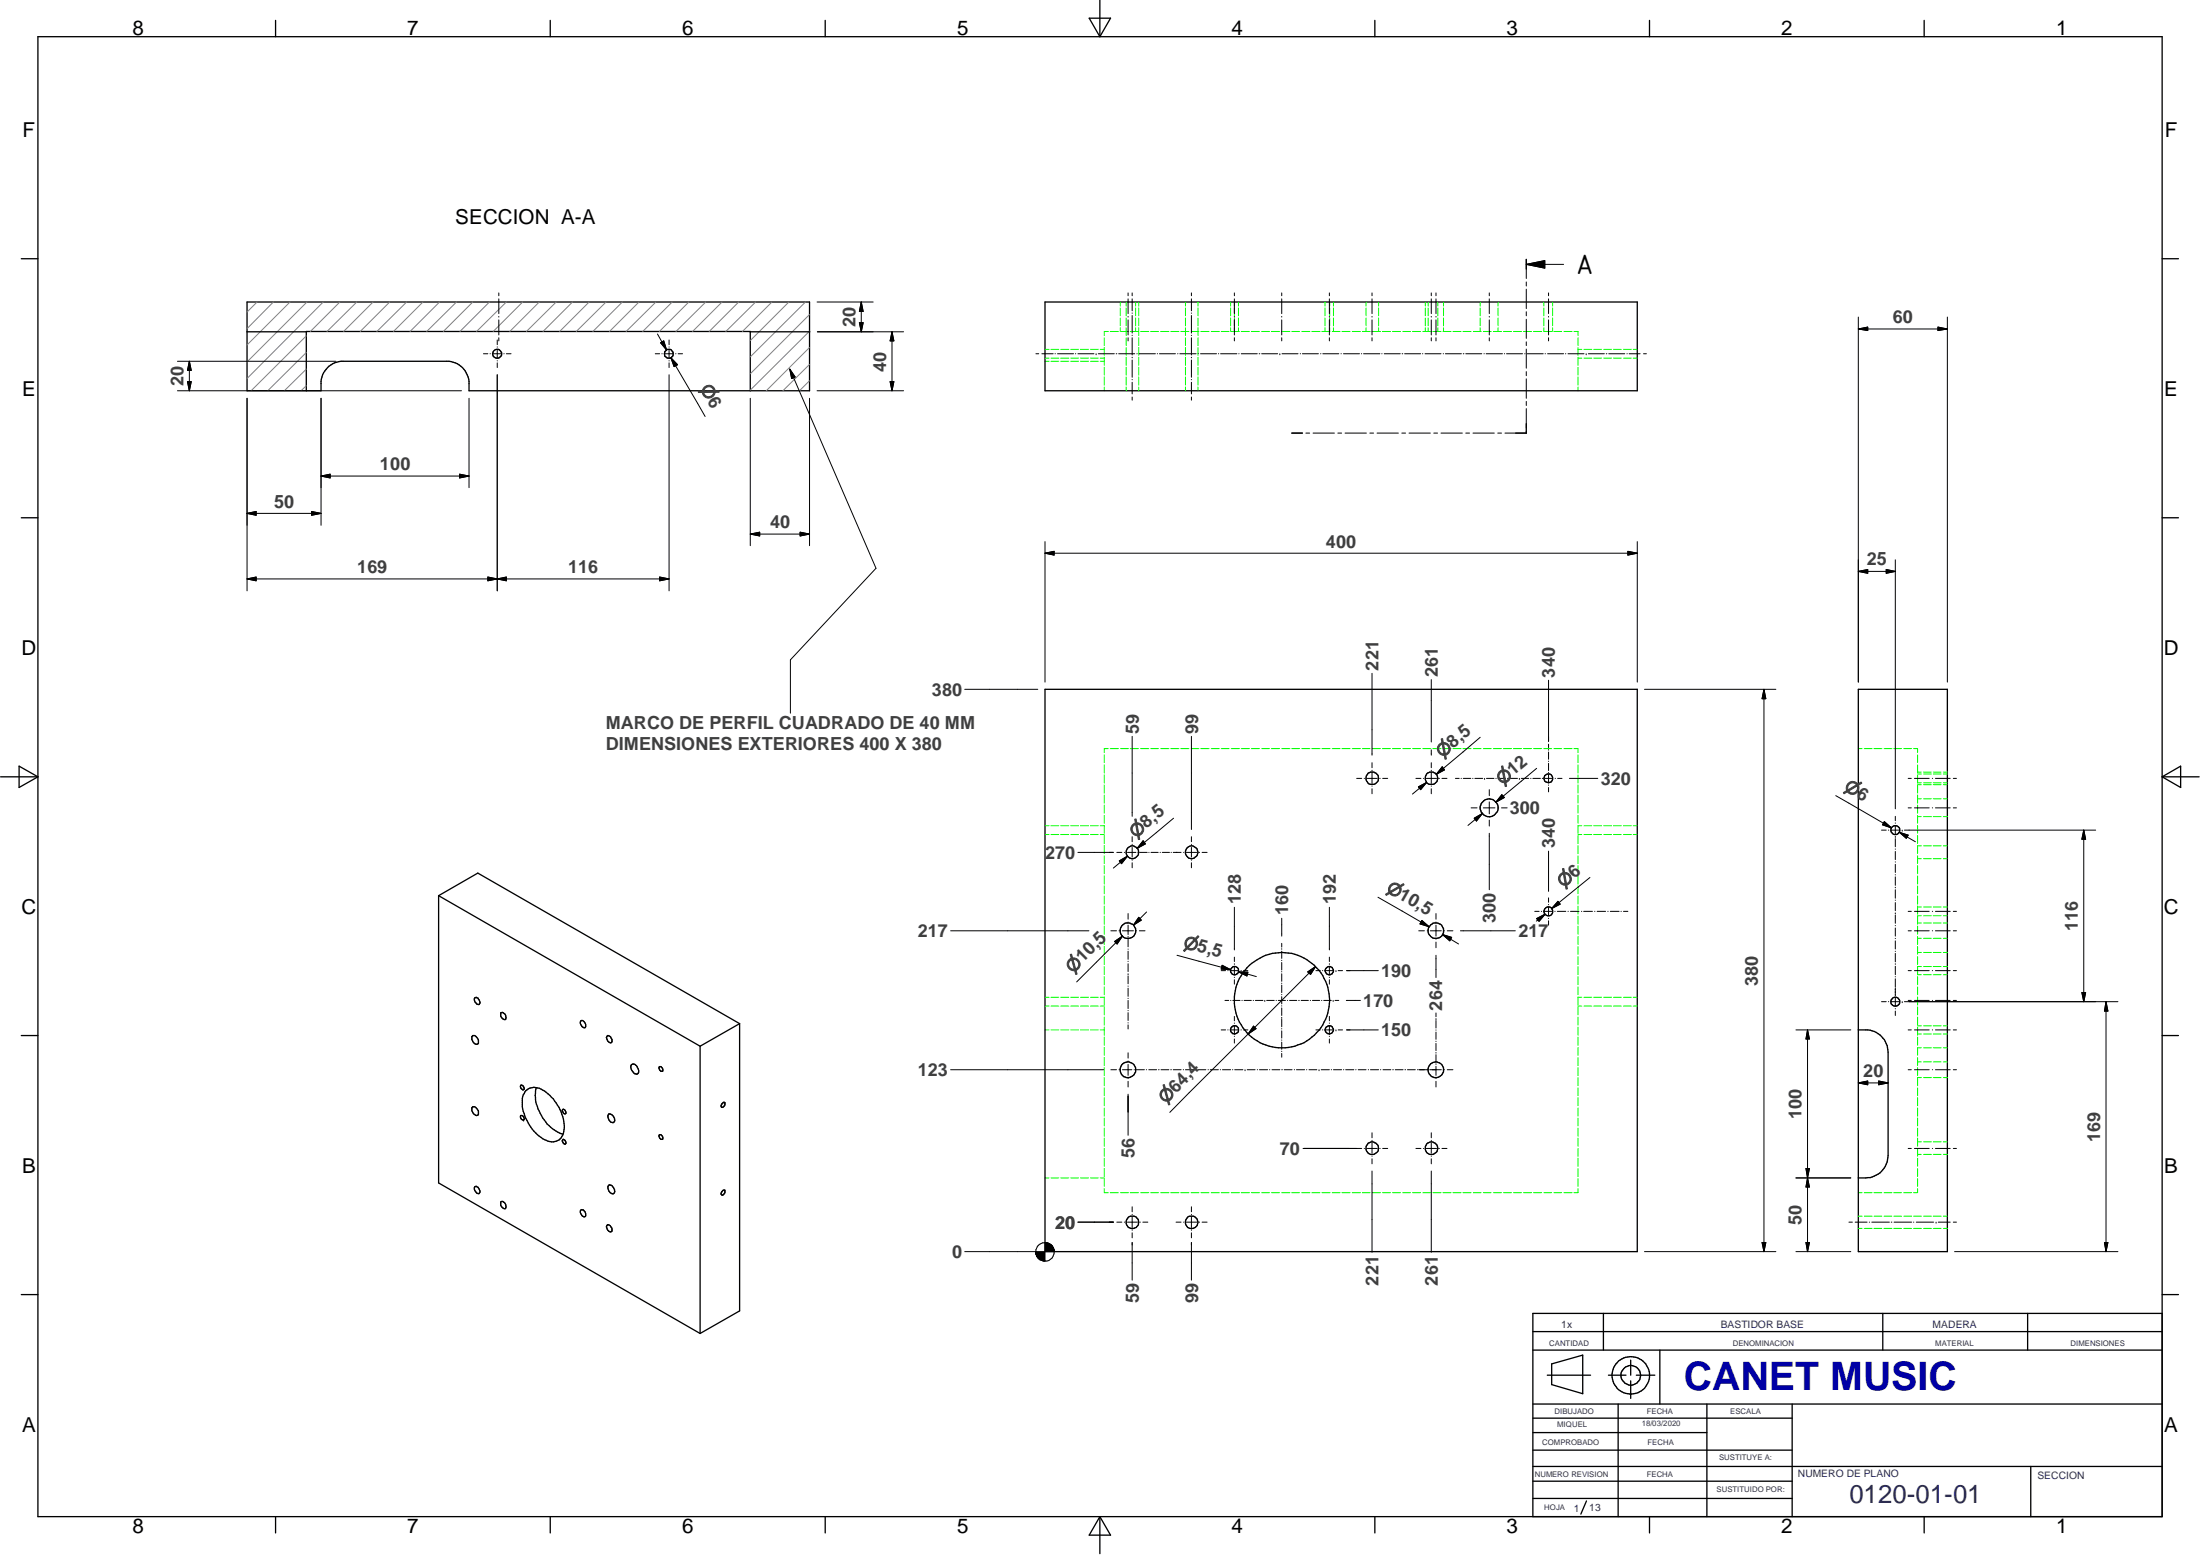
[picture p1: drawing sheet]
<svg xmlns="http://www.w3.org/2000/svg" width="297mm" height="210mm" viewBox="0 0 297 210" stroke-linecap="round" stroke-linejoin="round" font-family="sans-serif">
<g fill="none" stroke="#000" stroke-width=".18">
<path d="M5.1 5h286.8v199.7h-286.8zM37.2 2.8v2.2M74.3 2.8v2.2M111.4 2.8v2.2M147.1 2.5h2.8l-1.4 2.5zM148.5 0v5M185.6 2.8v2.2M222.7 2.8v2.2M259.8 2.8v2.2M2.9 34.9h2.2M206.1 35v1.3M291.9 34.9h2.2"/>
<path d="M33.3 44.8h8.1M33.4 40.8h75.9v11.9h-46a3.7 3.7 0 0 0-.5-2.6 2.91 2.91 0 0 0-2.2-1.3h-14.5a3 3 0 0 0-2.8 2.7v1.2h-9.9zM41.4 52.7v-8h59.9v8M101.3 44.8h8M141.1 40.8h80v11.9h-80zM174.4 58.5h1.4M206.1 57.2v1.3h-1.5M2.9 69.9h2.2M291.9 69.9h2.2M141.1 93h80v76h-80zM250.9 93h12v76h-12zM.1 104.9h5"/>
<path d="M2.6 103.4l2.5 1.5-2.5 1.4zM291.9 104.9h5M291.9 104.9l2.5-1.5v2.9zM2.9 139.8h2.2M59.2 120.9l5.3-3 35.4 20.3M59.2 120.9v38.8l35.3 20.3M59.2 120.9l35.3 20.3M63.8 139.8a.81 .81 0 0 1 .8 1.1 .61 .61 0 0 1-.9-.6v-.4zM64.1 134.7a.61 .61 0 0 1 .7 .6l-.1 .3a.61 .61 0 0 1-.6-.9zM67.6 136.7a.62 .62 0 0 1 .6 .3 .62 .62 0 0 1 0 .6 .64 .64 0 0 1-.6-.4zM78.4 137.8a.49 .49 0 0 1 .7 .5l-.1 .3a.49 .49 0 0 1-.6-.5zM82 139.8l.4 .1 .2 .4v.3l-.1 .2a.66 .66 0 0 1-.6-.8z"/>
<path d="M99.9 138.2v38.8l-5.4 3M99.9 138.2l-5.4 3M250.9 139a3.7 3.7 0 0 1 2.9 .7 3.1 3.1 0 0 1 1.1 2.3v14a3 3 0 0 1-3 3h-1M291.9 139.8h2.2M63.8 149.4a.81 .81 0 0 1 .8 1.1 .68 .68 0 0 1-.9-.6v-.4zM70.3 150.6a.39 .39 0 0 1 .4 .2 .39 .39 0 0 1 0 .4l-.3-.1-.1-.3zM70.3 146.5h.1a.4 .4 0 0 1 .3 .2 .4 .4 0 0 1 0 .4 .45 .45 0 0 1-.4-.6zM70.7 151.2h.1M71 147.2a2.07 2.07 0 0 1 2.7 .2 6.2 6.2 0 0 1 2.5 4.8 1.89 1.89 0 0 1-1.1 1.9 2.4 2.4 0 0 1-2.3-.7 6.8 6.8 0 0 1-2.3-4 2.14 2.14 0 0 1 .3-1.8zM72.4 146.8a4.5 4.5 0 0 0 .7 3.8 4.9 4.9 0 0 0 2.9 2.5M76 153.8l.3 .1 .1 .3-.1 .2h-.1l-.3-.4zM76 149.7l.2 .1 .2 .3v.2l-.1 .1-.2-.2-.2-.3z"/>
<path d="M82.2 150.4a.75 .75 0 0 1 .8 .9 .43 .43 0 0 1-.5 .2 .43 .43 0 0 1-.3-.3l-.1-.4zM85.3 143.7a.67 .67 0 0 1 .8 .5 .51 .51 0 0 1-.1 .8 .98 .98 0 0 1-.7-1.3zM89 153.2h.1a.44 .44 0 0 1 .3 .6 .45 .45 0 0 1-.4-.6zM89.1 144a.44 .44 0 0 1 .3 .6 .42 .42 0 0 1-.3-.6zM94.5 141.2v38.8M97.4 149l.3-.2h.1l.1 .3a.3 .3 0 0 1-.2 .3 .3 .3 0 0 1-.3 0zM2.9 174.8h2.2M64.1 160.2a.53 .53 0 0 1 .7 .6 .27 .27 0 0 1-.2 .3 .27 .27 0 0 1-.3-.1l-.3-.5zM67.6 162.2a.62 .62 0 0 1 .6 .3 .62 .62 0 0 1 0 .7 .64 .64 0 0 1-.6-.5zM78.4 163.3h.1a.64 .64 0 0 1 .5 .9 .61 .61 0 0 1-.6-.9zM82 165.4a.65 .65 0 0 1 .6 .8 .59 .59 0 0 1-.6-.2 .59 .59 0 0 1 0-.6zM82.2 160a.5 .5 0 0 1 .7 .4 .39 .39 0 0 1 .1 .5 .39 .39 0 0 1-.4 .2 .83 .83 0 0 1-.4-1.1z"/>
<path d="M97.4 160.9l.3-.2h.2l-.1 .4-.3 .2a.31 .31 0 0 1-.1-.4zM207 179.7h84.9M216.5 177.3v4.9M254.2 177.3v4.9M273.8 177.3v4.9M291.9 174.8h2.2M291.9 177.3h-84.9v27.4M207 198h84.9M207 195.7h35M207 193.4h23.5M207 199.9h35M207 191.4h35"/>
<path d="M207 189.5h84.9M207 182.2h84.9M208.9 185.6h5.9M209.5 184.1l4.2-1.2v5.2l-4.2-1.2zM217.2 185.6h2.3M218.5 189.5v15.2M220.2 183.6v2M220.2 186.4v2.4M220.9 185.6h2.5M224.1 182.2v7.3M230.5 189.5v15.2M242 189.5v15.2"/>
<path d="M274.2 198v6.7M37.2 204.7v2.2M74.3 204.7v2.2M111.4 204.7v2.2M148.5 204.7v5M148.5 204.7l1.4 2.5h-2.8zM185.6 204.7v2.2M207 202.3h35M214.2 202.6l-.8 1.8M222.7 204.7v2.2M259.8 204.7v2.2"/>
<circle cx="67.1" cy="47.8" r=".59"/>
<circle cx="90.3" cy="47.8" r=".61"/>
<circle cx="152.9" cy="115.1" r=".84"/>
<circle cx="160.9" cy="115" r=".83"/>
<circle cx="185.3" cy="105.1" r=".85"/>
<circle cx="193.3" cy="105" r=".84"/>
<circle cx="201" cy="109" r="1.2"/>
<circle cx="209" cy="105.1" r=".61"/>
<circle cx="255.9" cy="112" r=".62"/>
<circle cx="152.3" cy="125.6" r="1.06"/>
<circle cx="166.7" cy="131" r=".56"/>
<circle cx="166.7" cy="139" r=".56"/>
<circle cx="173.1" cy="135" r="6.4"/>
<circle cx="179.5" cy="139" r=".54"/>
<circle cx="179.5" cy="131" r=".55"/>
<circle cx="193.9" cy="125.6" r="1.04"/>
<circle cx="209.1" cy="123" r=".59"/>
<circle cx="255.9" cy="135.2" r=".61"/>
<circle cx="152.3" cy="144.4" r="1.06"/>
<circle cx="185.3" cy="155" r=".84"/>
<circle cx="193.3" cy="155" r=".85"/>
<circle cx="193.9" cy="144.4" r="1.06"/>
<circle cx="152.9" cy="165" r=".86"/>
<circle cx="160.9" cy="165" r=".85"/>
<circle cx="220.2" cy="185.7" r="2.53"/>
<circle cx="220.2" cy="185.7" r="1.33"/>
</g>
<g fill="none" stroke="#0f0" stroke-width=".14">
<path d="M141.1 48.8h.5M141.1 48.3h.5M141.1 47.2h.5M141.9 48.8h1.1M141.9 48.3h1.1M141.9 47.2h1.1M143.2 48.8h1.1M143.2 48.3h1.1M143.2 47.2h1.1M144.6 48.8h1M144.6 48.3h1M144.6 47.2h1"/>
<path d="M145.9 48.8h1.1M145.9 48.3h1.1M145.9 47.2h1.1M147.2 48.8h1.1M147.2 48.3h1.1M147.2 47.2h1.1M148.5 48.8h.6M148.5 48.3h.6M148.5 47.2h.6M149.1 45.6v1.1M149.1 46.9v1.1M149.1 48.2v1.1"/>
<path d="M149.1 49.6v1M149.1 50.9v1.1M149.1 52.2v.5M149.6 44.7h-.5v.6M149.9 44.7h1.1M151.3 40.8v.5M151.3 41.6v1M151.3 42.9v1.1M151.3 44.2v.5M151.3 44.7h1.1M152.1 40.8v.5M152.1 41.6v1"/>
<path d="M152.1 42.9v1.1M152.1 44.2v1.1M152.1 45.6v1.1M152.1 46.9v1.1M152.1 48.2v1.1M152.1 49.6v1M152.1 50.9v1.1M152.1 52.2v.5M152.6 44.7h1.1M153.3 40.8v.5M153.3 41.6v1M153.3 42.9v1.1"/>
<path d="M153.3 44.2v.5M153.8 40.8v.5M153.8 41.6v1M153.8 42.9v1.1M153.8 44.2v1.1M153.8 45.6v1.1M153.8 46.9v1.1M153.8 48.2v1.1M153.8 49.6v1M153.8 50.9v1.1M153.8 52.2v.5M154 44.7h1.1"/>
<path d="M155.4 44.7h1M156.7 44.7h1.1M158.1 44.7h1.1M159.4 44.7h1.1M160.1 40.8v.5M160.1 41.6v1M160.1 42.9v1.1M160.1 44.2v1.1M160.1 45.6v1.1M160.1 46.9v1.1M160.1 48.2v1.1M160.1 49.6v1"/>
<path d="M160.1 50.9v1.1M160.1 52.2v.5M160.8 44.7h1.1M161.8 40.8v.5M161.8 41.6v1M161.8 42.9v1.1M161.8 44.2v1.1M161.8 45.6v1.1M161.8 46.9v1.1M161.8 48.2v1.1M161.8 49.6v1M161.8 50.9v1.1"/>
<path d="M161.8 52.2v.5M162.1 44.7h1.1M163.5 44.7h1.1M164.9 44.7h1M166.2 40.8v.5M166.2 41.6v1M166.2 42.9v1.1M166.2 44.2v.5M166.2 44.7h1.1M166.7 40.8v.5M166.7 41.6v1M166.7 42.9v1.1"/>
<path d="M166.7 44.2v.5M167.2 40.8v.5M167.2 41.6v1M167.2 42.9v1.1M167.2 44.2v.5M167.6 44.7h1.1M168.9 44.7h1.1M170.3 44.7h1.1M171.7 44.7h1.1M173.1 44.7h1.1M174.4 44.7h1.1M175.8 44.7h1.1"/>
<path d="M177.1 44.7h1.1M178.5 44.7h1.1M178.9 40.8v.5M178.9 41.6v1M178.9 42.9v1.1M178.9 44.2v.5M179.5 40.8v.5M179.5 41.6v1M179.5 42.9v1.1M179.5 44.2v.5M179.9 44.7h1M180 40.8v.5"/>
<path d="M180 41.6v1M180 42.9v1.1M180 44.2v.5M181.2 44.7h1.1M182.6 44.7h1.1M183.9 44.7h1.1M184.4 40.8v.5M184.4 41.6v1M184.4 42.9v1.1M184.4 44.2v.5M185.3 44.7h1.1M186.1 40.8v.5"/>
<path d="M186.1 41.6v1M186.1 42.9v1.1M186.1 44.2v.5M186.6 44.7h1.1M188 44.7h1.1M189.4 44.7h1.1M190.7 44.7h1.1M192.1 44.7h1.1M192.4 40.8v.5M192.4 41.6v1M192.4 42.9v1.1M192.4 44.2v.5"/>
<path d="M192.8 40.8v.5M192.8 41.6v1M192.8 42.9v1.1M192.8 44.2v.5M193.5 44.7h1.1M194.1 40.8v.5M194.1 41.6v1M194.1 42.9v1.1M194.1 44.2v.5M194.8 44.7h1.1M194.9 40.8v.5M194.9 41.6v1"/>
<path d="M194.9 42.9v1.1M194.9 44.2v.5M196.2 44.7h1.1M197.5 44.7h1.1M198.9 44.7h1.1M199.9 40.8v.5M199.9 41.6v1M199.9 42.9v1.1M199.9 44.2v.5M200.3 44.7h1M201.6 44.7h1.1M202.3 40.8v.5"/>
<path d="M202.3 41.6v1M202.3 42.9v1.1M202.3 44.2v.5M203 44.7h1.1M204.3 44.7h1.1M205.7 44.7h1.1M207 44.7h1.1M208.4 44.2v.5h1.1M208.4 40.8v.5M208.4 41.6v1M208.4 42.9v1.1M209.6 40.8v.5"/>
<path d="M209.6 41.6v1M209.6 42.9v1.1M209.6 44.2v.5M209.8 44.7h1.1M211.2 44.7h1.1M212.5 44.7h.6v.6M213.1 45.6v1.1M213.1 46.9v1.1M213.1 48.2v1.1M213.1 49.6v1M213.1 50.9v1.1M213.1 52.2v.5"/>
<path d="M213.1 48.3h.5M213.1 47.2h.5M213.9 48.3h1M213.9 47.2h1M215.2 48.3h1M215.2 47.2h1M216.5 48.3h1.1M216.5 47.2h1.1M217.8 48.3h1.1M217.8 47.2h1.1M219.2 48.3h1.1M219.2 47.2h1.1"/>
<path d="M220.5 48.3h.6M220.5 47.2h.6M141.1 112.6h.5M141.1 111.5h.5M141.9 112.6h1.1M141.9 111.5h1.1M143.2 112.6h1.1M143.2 111.5h1.1M144.6 112.6h1M144.6 111.5h1M145.9 112.6h1.1M145.9 111.5h1.1"/>
<path d="M147.2 112.6h1.1M147.2 111.5h1.1M148.5 112.6h.6M148.5 111.5h.6M149.1 101.9v1.1M149.1 103.3v1.1M149.1 104.6v1.1M149.1 106v1.1M149.1 107.3v1.1M149.1 108.7v1.1M149.1 110.1v1M149.1 111.4v1.1"/>
<path d="M149.1 112.8v1.1M149.1 114.1v1.1M149.1 115.5v1.1M149.1 116.8v1.1M149.1 118.2v1.1M149.1 119.6v1M149.6 101h-.5v.6M149.9 101h1.1M151.3 101h1.1M152.6 101h1.1M154 101h1.1M155.4 101h1"/>
<path d="M156.7 101h1.1M158.1 101h1.1M159.4 101h1.1M160.8 101h1.1M162.1 101h1.1M163.5 101h1.1M164.9 101h1M166.2 101h1.1M167.6 101h1.1M168.9 101h1.1M170.3 101h1.1M171.7 101h1.1"/>
<path d="M173.1 101h1.1M174.4 101h1.1M175.8 101h1.1M177.1 101h1.1M178.5 101h1.1M179.9 101h1M181.2 101h1.1M182.6 101h1.1M183.9 101h1.1M185.3 101h1.1M186.6 101h1.1M188 101h1.1"/>
<path d="M189.4 101h1.1M190.7 101h1.1M192.1 101h1.1M193.5 101h1.1M194.8 101h1.1M196.2 101h1.1M197.5 101h1.1M198.9 101h1.1M200.3 101h1M201.6 101h1.1M203 101h1.1M204.3 101h1.1"/>
<path d="M205.7 101h1.1M207 101h1.1M208.4 101h1.1M209.8 101h1.1M211.2 101h1.1M212.5 101h.6v.6M213.1 101.9v1.1M213.1 103.3v1.1M213.1 104.6v1.1M213.1 106v1.1M213.1 107.3v1.1M213.1 108.7v1.1"/>
<path d="M213.1 110.1v1M213.1 111.4v1.1M213.1 112.8v1.1M213.1 114.1v1.1M213.1 115.5v1.1M213.1 116.8v1.1M213.1 118.2v1.1M213.1 119.6v1M213.1 112.6h.5M213.1 111.5h.5M213.9 112.6h1M213.9 111.5h1"/>
<path d="M215.2 112.6h1M215.2 111.5h1M216.5 112.6h1.1M216.5 111.5h1.1M217.8 112.6h1.1M217.8 111.5h1.1M219.2 112.6h1.1M219.2 111.5h1.1M220.5 112.6h.6M220.5 111.5h.6M250.9 101h.5M251.7 101h1.1"/>
<path d="M253 101h1.1M254.4 101h1M255.7 101h1M257 101h1.1M258.4 101h.5v.6M258.9 101.9v1.1M258.9 103.3v1.1M258.9 104.6v1.1M258.9 106v1.1M258.9 107.3v1.1M258.9 108.7v1.1M258.9 110.1v1"/>
<path d="M258.9 111.4v1.1M258.9 112.8v1.1M258.9 114.1v1.1M258.9 115.5v1.1M258.9 116.8v1.1M258.9 118.2v1.1M258.9 119.6v1M258.9 104.5h.5M258.9 105.7h.5M258.9 107.8h.5M258.9 110.2h.5M258.9 104.2h.5"/>
<path d="M258.9 105.9h.5M258.9 114.2h.5M258.9 115.9h.5M259.7 104.5h1.1M259.7 105.7h1.1M259.7 107.8h1.1M259.7 110.2h1.1M259.7 104.2h1.1M259.7 105.9h1.1M259.7 114.2h1.1M259.7 115.9h1.1M261 104.5h1.1"/>
<path d="M261 105.7h1.1M261 107.8h1.1M261 110.2h1.1M261 104.2h1.1M261 105.9h1.1M261 114.2h1.1M261 115.9h1.1M262.4 104.5h.5M262.4 105.7h.5M262.4 107.8h.5M262.4 110.2h.5M262.4 104.2h.5"/>
<path d="M262.4 105.9h.5M262.4 114.2h.5M262.4 115.9h.5M141.1 139h.5M141.1 135.8h.5M141.1 134.6h.5M141.9 139h1.1M141.9 135.8h1.1M141.9 134.6h1.1M143.2 139h1.1M143.2 135.8h1.1M143.2 134.6h1.1"/>
<path d="M144.6 139h1M144.6 135.8h1M144.6 134.6h1M145.9 139h1.1M145.9 135.8h1.1M145.9 134.6h1.1M147.2 139h1.1M147.2 135.8h1.1M147.2 134.6h1.1M148.5 139h.6M148.5 135.8h.6M148.5 134.6h.6"/>
<path d="M149.1 120.9v1.1M149.1 122.3v1.1M149.1 123.7v1.1M149.1 125v1.1M149.1 126.4v1.1M149.1 127.8v1M149.1 129.1v1.1M149.1 130.5v1.1M149.1 131.8v1.1M149.1 133.2v1.1M149.1 134.6v1.1M149.1 135.9v1.1"/>
<path d="M149.1 137.3v1.1M149.1 138.6v1.1M149.1 140v1.1M213.1 120.9v1.1M213.1 122.3v1.1M213.1 123.7v1.1M213.1 125v1.1M213.1 126.4v1.1M213.1 127.8v1M213.1 129.1v1.1M213.1 130.5v1.1M213.1 131.8v1.1"/>
<path d="M213.1 133.2v1.1M213.1 134.6v1.1M213.1 135.9v1.1M213.1 137.3v1.1M213.1 138.6v1.1M213.1 140v1.1M213.1 135.8h.5M213.1 134.6h.5M213.9 135.8h1M213.9 134.6h1M215.2 135.8h1M215.2 134.6h1"/>
<path d="M216.5 135.8h1.1M216.5 134.6h1.1M217.8 135.8h1.1M217.8 134.6h1.1M219.2 135.8h1.1M219.2 134.6h1.1M220.5 135.8h.6M220.5 134.6h.6M258.9 120.9v1.1M258.9 122.3v1.1M258.9 123.7v1.1M258.9 125v1.1"/>
<path d="M258.9 126.4v1.1M258.9 127.8v1M258.9 129.1v1.1M258.9 131.8v1.1M258.9 133.2v1.1M258.9 134.6v1.1M258.9 135.9v1.1M258.9 137.3v1.1M258.9 138.6v1.1M258.9 140v1.1M258.9 122.4h.5M258.9 123.6h.5"/>
<path d="M258.9 124.6h.5M258.9 126.7h.5M258.9 138.5h.5M258.9 139.6h.5M258.9 128.6h.5M259.4 130.5h-.5v1.1h.5M259.7 122.4h1.1M259.7 123.6h1.1M259.7 124.6h1.1M259.7 126.7h1.1M259.7 138.5h1.1M259.7 139.6h1.1"/>
<path d="M259.7 130.5h1.1M259.7 131.6h1.1M259.7 128.6h1.1M261 122.4h1.1M261 123.6h1.1M261 124.6h1.1M261 126.7h1.1M261 138.5h1.1M261 139.6h1.1M261 130.5h1.1M261 131.6h1.1M261 128.6h1.1"/>
<path d="M262.4 122.4h.5M262.4 123.6h.5M262.4 124.6h.5M262.4 126.7h.5M262.4 138.5h.5M262.4 139.6h.5M262.4 130.5h.5M262.4 131.6h.5M262.4 128.6h.5M141.1 159h.5M141.9 159h1.1M143.2 159h1.1"/>
<path d="M144.6 159h1M145.9 159h1.1M147.2 159h1.1M148.5 159h.6M149.1 141.4v1.1M149.1 142.7v1.1M149.1 144.1v1.1M149.1 145.5v1.1M149.1 146.9v1M149.1 148.2v1.1M149.1 149.6v1.1M149.1 150.9v1.1"/>
<path d="M149.1 152.3v1.1M149.1 153.6v1.1M149.1 155v1.1M149.1 156.3v1.1M149.1 157.7v1.1M149.1 159.1v1M213.1 141.4v1.1M213.1 142.7v1.1M213.1 144.1v1.1M213.1 145.5v1.1M213.1 146.9v1M213.1 148.2v1.1"/>
<path d="M213.1 149.6v1.1M213.1 150.9v1.1M213.1 152.3v1.1M213.1 153.6v1.1M213.1 155v1.1M213.1 156.3v1.1M213.1 157.7v1.1M213.1 159.1v1M258.9 141.4v1.1M258.9 142.7v1.1M258.9 144.1v1.1M258.9 146.9v1"/>
<path d="M258.9 148.2v1.1M258.9 149.6v1.1M258.9 150.9v1.1M258.9 152.3v1.1M258.9 153.6v1.1M258.9 155v1.1M258.9 156.3v1.1M258.9 157.7v1.1M258.9 159.1v1M258.9 143.3h.5M258.9 154.1h.5M258.9 155.8h.5"/>
<path d="M258.9 141.4h.5M259.4 145.5h-.5v1.1M259.7 143.3h1.1M259.7 145.5h1.1M259.7 154.1h1.1M259.7 155.8h1.1M259.7 141.4h1.1M261 143.3h1.1M261 145.5h1.1M261 154.1h1.1M261 155.8h1.1M261 141.4h1.1"/>
<path d="M262.4 143.3h.5M262.4 145.5h.5M262.4 154.1h.5M262.4 155.8h.5M262.4 141.4h.5M149.1 160.4v.6h.5M149.9 161h1.1M151.3 161h1.1M152.6 161h1.1M154 161h1.1M155.4 161h1M156.7 161h1.1"/>
<path d="M158.1 161h1.1M159.4 161h1.1M160.8 161h1.1M162.1 161h1.1M163.5 161h1.1M164.9 161h1M166.2 161h1.1M167.6 161h1.1M168.9 161h1.1M170.3 161h1.1M171.7 161h1.1M173.1 161h1.1"/>
<path d="M174.4 161h1.1M175.8 161h1.1M177.1 161h1.1M178.5 161h1.1M179.9 161h1M181.2 161h1.1M182.6 161h1.1M183.9 161h1.1M185.3 161h1.1M186.6 161h1.1M188 161h1.1M189.4 161h1.1"/>
<path d="M190.7 161h1.1M192.1 161h1.1M193.5 161h1.1M194.8 161h1.1M196.2 161h1.1M197.5 161h1.1M198.9 161h1.1M200.3 161h1M201.6 161h1.1M203 161h1.1M204.3 161h1.1M205.7 161h1.1"/>
<path d="M207 161h1.1M208.4 161h1.1M209.8 161h1.1M211.2 161h1.1M213.1 160.4v.6h-.6M250.9 161h.5M250.9 164.2h.5M250.9 165.8h.5M251.7 161h1.1M251.7 164.2h1.1M251.7 165.8h1.1M253 161h1.1"/>
<path d="M253 164.2h1.1M253 165.8h1.1M254.4 161h1M254.4 164.2h1M254.4 165.8h1M255.7 161h1M255.7 164.2h1M255.7 165.8h1M257 161h1.1M257 164.2h1.1M257 165.8h1.1M258.4 164.2h1"/>
<path d="M258.4 165.8h1M258.9 160.4v.6h-.5M259.7 164.2h1.1M259.7 165.8h1.1M261 164.2h1.1M261 165.8h1.1M262.4 164.2h.5M262.4 165.8h.5"/>
</g>
<g fill="none" stroke="#000" stroke-width=".14">
<path d="M67.3 39.5v.4M152.3 39.5v.4M152.9 39.5v.4M160.9 39.5v.4M166.7 39.5v.4M173.1 39.5v.4M179.5 39.5v.4M185.2 39.5v.4M193.2 39.5v.4M193.9 39.5v.4M201.1 39.5v.4M206.1 35.7l2.5-.5v1z"/>
<path d="M206.1 35v2.6M206.1 38.1v.5M206.1 39v2.7M206.1 35.7h5M209.1 39.5v.4M24 52.7h38.3M24 48.8h21.3M25.3 51.5h.5l-.2 1.2zM25.6 48.8l.2 1.2h-.5zM25.6 48.8v3.9M33.4 53.8v26M43.3 53.8v17.1"/>
<path d="M63.3 53.8v12M65.3 47.8h.6M66.2 47.8h.1M66.5 47.8h1.2M67.1 45.9v.6M67.1 46.8v.1M67.1 47.2v1.1M67.1 48.7h.1M67.1 49v.6M67.1 50.6v29.2M67.3 40.3v2M67.3 42.7v.1"/>
<path d="M67.3 43.2v2M67.3 45.6v.4M68 47.8h.1M68.4 47.8h.6M88.5 47.8h.6M88.8 45.1l1.2 2.1M89.2 46.3l.4-.3 .4 1.2zM89.4 47.8h.1M89.7 47.8h1.2M90.3 45.9v.6M90.3 46.8v.1M90.3 47.2v1.1"/>
<path d="M90.3 48.7h.1M90.3 49v.6M90.3 50.6v29.2M90.6 48.3l.9 .9-.5 .3zM90.6 48.3l.6 1.1M90.6 48.3l4.6 7.9M91.2 47.8h.1M91.6 47.8h.6M101.3 53.8v19.9M106.6 49.8l.8 1.1-.5 .2zM106.6 49.8l11.7 26.9-11.6 12.4v7.2M109.3 53.8v19.9"/>
<path d="M110.3 52.7h11.7M110.3 40.8h7.6M110.4 44.8h11.6M116 43.6h.5l-.2 1.2zM116.3 40.8l.2 1.2h-.5zM116.3 40.8v4M120.2 51.5h.5l-.3 1.2zM120.4 44.8l.3 1.2h-.5zM120.4 44.8v7.9M139.9 47.8h.3M140.7 47.8h1.5M142.4 47.8h.1"/>
<path d="M142.8 47.8h2.1M145.2 47.8h.1M145.5 47.8h2.2M148 47.8h.1M148.3 47.8h2.1M150.7 47.8h.1M151 47.8h2.2M152.3 40.3v2M152.3 42.7v.1M152.3 43.2v2M152.3 45.6v.4M152.9 40.3v1.7"/>
<path d="M152.9 42.2v.1M152.9 42.6v2.4M152.9 45.3h.1M152.9 45.6v2.3M152.9 48.2v.1M152.9 48.6v2.3M152.9 51.2v.1M152.9 51.6v1.6M152.9 53.6v.4M153.5 47.8h.1M153.8 47.8h2.2M156.2 47.8h.1"/>
<path d="M156.5 47.8h2.2M159 47.8h.1M159.3 47.8h2.2M160.9 40.3v1.7M160.9 42.2v.1M160.9 42.6v2.4M160.9 45.3h.1M160.9 45.6v2.3M160.9 48.2v.1M160.9 48.6v2.3M160.9 51.2v.1M160.9 51.6v1.6"/>
<path d="M160.9 53.6v.4M161.8 47.8h.1M162.1 47.8h2.1M164.5 47.8h.1M164.8 47.8h2.2M166.7 40.3v2M166.7 42.7v.1M166.7 43.2v2M166.7 45.6v.4M167.3 47.8h.1M167.6 47.8h2.2M170 47.8h.1"/>
<path d="M170.3 47.8h2.2M172.8 47.8h.1M173.1 40.3v2M173.1 42.7v.1M173.1 43.2v2M173.1 45.6v.4M173.1 47.8h2.2M174.4 58.5h1.4M175.6 47.8h.1M175.8 47.8h2.2M176.3 58.5h.5M177.3 58.5h2.9"/>
<path d="M178.3 47.8h.1M178.6 47.8h2.2M179.5 40.3v2M179.5 42.7v.1M179.5 43.2v2M179.5 45.6v.4M180.6 58.5h.5M181.1 47.8h.1M181.4 47.8h2.2M181.6 58.5h2.9M183.8 47.8h.1M184.1 47.8h2.2"/>
<path d="M185 58.5h.5M185.2 40.3v2M185.2 42.7v.1M185.2 43.2v2M185.2 45.6v.4M185.9 58.5h2.9M186.6 47.8h.1M186.9 47.8h2.2M189.3 58.5h.5M189.3 47.8h.1M189.6 47.8h2.2M190.2 58.5h2.9"/>
<path d="M192.1 47.8h.1M192.4 47.8h2.2M193.2 40.3v2M193.2 42.7v.1M193.2 43.2v2M193.2 45.6v.4M193.6 58.5h.5M193.9 40.3v2M193.9 42.7v.1M193.9 43.2v2M193.9 45.6v.4M194.6 58.5h2.8"/>
<path d="M194.9 47.8h.1M195.2 47.8h2.1M197.6 47.8h.1M197.9 58.5h.5M197.9 47.8h2.2M198.9 58.5h2.9M200.4 47.8h.1M200.7 47.8h2.2M201.1 40.3v2M201.1 42.7v.1M201.1 43.2v2M201.1 45.6v.4"/>
<path d="M202.2 58.5h.5M203.1 47.8h.1M203.4 47.8h2.2M205.9 47.8h.1M206.1 42.1v.5M206.1 43.1v2.6M206.1 46.1v.6M206.1 47.1v2.6M206.1 50.2v.5M206.1 51.1v2.7M206.1 54.2v.5M206.1 55.2v2.6"/>
<path d="M206.1 58.2v.3h-2.9M206.2 47.8h2.2M208.6 47.8h.1M209 47.8h2.1M209.1 40.3v2M209.1 42.7v.1M209.1 43.2v2M209.1 45.6v.4M211.4 47.8h.1M211.7 47.8h2.2M214.2 47.8h.1M214.5 47.8h2.1"/>
<path d="M216.9 47.8h.1M217.2 47.8h2.2M219.7 47.8h.1M220 47.8h1.4M221.9 47.8h.4M250.9 44.4l1.3-.2v.4zM250.9 42.8v49.3M250.9 44.4h12M261.7 44.2l1.2 .2-1.2 .2zM262.9 42.8v49.3M33.4 69.3l1.2-.3v.6zM33.4 78.1l1.2-.2v.5z"/>
<path d="M33.4 69.3h9.9M33.4 78.1h56.9M42.1 69l1.2 .3-1.2 .3zM43.3 64.3l1.3-.3v.5zM43.3 64.3h20M62.1 64l1.2 .3-1.2 .2zM65.9 77.9l1.2 .2-1.2 .3zM67.1 78.1l1.3-.2v.5zM89.1 77.9l1.2 .2-1.2 .3zM101.3 72.1l1.3-.3v.5zM101.3 72.1h8M108 71.8l1.3 .3-1.3 .2z"/>
<path d="M141.1 74.7l1.2-.3v.5zM141.1 74.7h80M141.1 73.1v19M219.8 74.4l1.3 .3-1.3 .2zM221.1 73.1v19M250.9 77.1l1.3-.2v.5zM250.9 77.1h5M254.7 76.9l1.2 .2-1.2 .3zM255.9 75.6v33.6M130.3 93h9.8M152.9 99.4v10.8M160.9 99.4v12.6"/>
<path d="M185.2 90.9v11M193.2 91.7v8.5M199.9 99.5l-6 5M209.1 91.8v8.3M222 93h17.8M238.2 93l.2 1.3h-.5zM238.2 93v76M145.5 115.1h4.8M150.8 115.1h.7M151.1 116.2l1.1-.6-.8 1zM151.8 115.1h.1M152.2 115.1h1.2"/>
<path d="M152.2 115.6l-1.9 1.6M152.9 112.9v.7M152.9 114h.1M152.9 114.4v1.3M152.9 116.1h.1M152.9 116.5v.6M153.6 115.1h.1M153.9 115.1h1M154.3 113.5l.3 .4-1.1 .6zM154.5 113.7l-1 .8M155.1 115.1h.1M155.4 115.1h1"/>
<path d="M156.6 115.1h.1M156.9 115.1h1M158.1 115.1h.1M158.4 115.1h1.1M158.5 110.4l-5 4.1M159.8 115.1h.1M160.2 115.1h1.4M160.9 112.9v.7M160.9 114h.1M160.9 114.4v1.3M160.9 116.1h.1M160.9 116.5v.6"/>
<path d="M161.9 115.1h.1M162.3 115.1h.7M183.2 105.1h.7M184.2 105.1h.1M184.6 105.1h1.4M185.2 103v.6M185.2 104v.1M185.2 104.4v1.3M185.2 106.1h.1M185.2 106.5v.6M186.3 105.1h.1M186.7 105.1h.7"/>
<path d="M191.2 105.1h.7M191.5 106.2l1.1-.6-.8 1zM192.2 105.1h.1M192.6 105.1h1.4M192.6 105.6l-1.9 1.6M193.2 101.2v.7M193.2 103v.6M193.2 104v.1M193.2 104.4v1.3M193.2 106.1h.1M193.2 106.5v.6M194.3 105.1h.1"/>
<path d="M194.7 105.1h.7M194.7 103.5l.3 .4-1.1 .6zM194.9 103.7l-1 .8M196.5 105.1h.5M197.3 105.1h.1M197.6 105.1h1M198.6 109.1h.8M198.8 105.1h.1M199 110.4l1.1-.6-.8 1zM199.1 105.1h1.1M199.8 109.1h.1M200.1 109.8l-1.9 1.6"/>
<path d="M200.3 109.1h1.5M200.4 105.1h.1M200.7 105.1h1M201.1 106.6v.8M201.1 107.8v.1M201.1 108.2v1.7M201.1 110.2v.1M201.1 110.7v.8M201.1 112.5v7.6M202 105.1h.1M202.3 109.1h.1M202.3 105.1h1"/>
<path d="M202.7 109.1h.8M202.8 107.3l.3 .4-1.1 .6zM203.5 105.1h.1M203.9 105.1h1M205.1 105.1h.1M205.4 105.1h1M206.7 105.1h.1M207 105.1h1M207.5 103.7l-5.5 4.6M208.2 105.1h.1M208.6 105.1h1M209.1 100.5v.4"/>
<path d="M209.1 101.2v.1M209.1 101.5v1M209.1 102.7v.1M209.1 103v1M209.1 104.3h.1M209.1 104.6v1.1M209.1 106h.1M209.1 106.3v.6M209.1 114.9v5.3M210 105.1h.1M210.3 105.1h.6M211.9 105.1h3.8"/>
<path d="M214.7 118.4l-5.2 4.2M247.9 107.4l7.5 4.4M254 112.1h.7M254.3 111.1l1.1 .7M254.4 110.9l1 .9-1.2-.5zM255 112.1h.1M255.3 112.1h1.2M255.9 112.9h.1M255.9 110.2v.6M255.9 111.1h.1M255.9 111.5v1.1M255.9 113.2v1.1"/>
<path d="M255.9 114.6h.1M255.9 114.9v1.1M255.9 116.3v.1M255.9 116.7v1.1M255.9 118.1h.1M255.9 118.4v1.1M255.9 119.8h.1M256.5 112.4l1.1 .3-.2 .5zM256.5 112.4l2.1 1.2M256.8 112.1h.1M257.1 112.1h25.9M257.6 109.1h.5"/>
<path d="M257.6 105.1h.5M258.5 109.1h2M258.5 105.1h2M260.9 109.1h.1M260.9 105.1h.1M261.3 109.1h2M261.3 105.1h2M263.7 109.1h.5M263.7 105.1h.5M281.3 112.1l.3 1.2h-.5zM281.3 112.1v23.1M128.4 125.6h18.6"/>
<path d="M150 125.6h.7M150.5 127.1l1-.7-.7 1zM151.1 125.6h.1M151.5 125.6h1.5M151.5 126.4l-6.1 6.1M152.3 131.4h.1M152.3 123.3v.8M152.3 124.5h.1M152.3 124.9v1.3M152.3 126.4v.1M152.3 126.7v1.1M152.3 128.1h.1"/>
<path d="M152.3 128.4v1.1M152.3 129.8h.1M152.3 130.1v1M152.3 131.7v1.1M152.3 133.1h.1M152.3 133.4v1.1M152.3 134.7v.1M152.3 135v1.1M152.3 136.4h.1M152.3 136.7v1.1M152.3 138v.1M152.3 138.3v.6"/>
<path d="M153.4 125.6h.1M153.8 123.8l.3 .4-1.1 .7zM153.8 125.6h.8M154.8 123.1l-1.8 1.8M158.9 128.9l7.3 2M164.9 139h.6M164.9 131h.6M164.9 130.6l1.3 .3M165 130.3l1.2 .6-1.3-.1zM165.4 135h.5M165.8 139h.1M165.8 131h.1"/>
<path d="M166.1 139h1.2M166.1 131h1.2M166.2 135h.1M166.5 135h.9M166.7 122.5v5.7M166.7 129.2v.6M166.7 130.1v.1M166.7 130.4v1.2M166.7 131.9v.1M166.7 132.2v.6M166.7 137.2v.6M166.7 138.1h.1"/>
<path d="M166.7 138.4v1.2M166.7 139.9h.1M167.2 131.2h1.3l-.1 .5zM167.2 131.2l2.4 .6M167.6 139h.1M167.6 131h.1M167.7 135h.1M167.9 139h.6M167.9 131h.6M168 135h.9M168.5 139.6l-10.6 10.6M169.2 135h.1"/>
<path d="M169.2 138.5l.4 .4-1.1 .7zM169.5 135h1M170.8 135h.1M171 135h1M172.3 135h.1M172.6 135h1M173.1 137.3h.1M173.1 124v2.4M173.1 127.3v.5M173.1 128.1h.1M173.1 128.4v1M173.1 129.6v.1"/>
<path d="M173.1 129.9v1M173.1 131.1v.1M173.1 131.4v1.1M173.1 132.7v.1M173.1 133v1M173.1 134.2v.1M173.1 134.5v1M173.1 135.8h.1M173.1 136.1v1M173.1 137.6v1M173.1 138.9h.1M173.1 139.1v1"/>
<path d="M173.8 135h.1M174.1 135h1M175.3 135h.1M175.7 135h1M176.6 131.2l1-.7-.7 1zM176.9 135h.1M177.2 135h1M177.6 130.5l-9.1 9.1M177.7 139h.6M177.7 131h.6M178.4 135h.1M178.6 139h.1"/>
<path d="M178.6 131h.1M178.7 135h1M178.9 139h1.1M178.9 131h1.1M179.5 122.5v5.7M179.5 129.2v.6M179.5 130.1v.1M179.5 130.4v1.2M179.5 131.9v.1M179.5 132.2v.6M179.5 137.2v.6M179.5 138.1h.1"/>
<path d="M179.5 138.4v1.2M179.5 139.9h.1M180 135h.1M180.3 135h.5M180.4 139h.1M180.4 131h.1M180.7 139h.6M180.7 131h.6M181.8 135h1.9M181.8 139h4.3M181.8 131h4.3M186.1 121.1l6.9 4"/>
<path d="M191.6 125.6h.7M191.9 124.5l1.1 .6M192 124.2l1 .9-1.3-.4zM192.7 125.6h.1M193.1 125.6h1.5M193.9 137.5h.1M193.9 123.3v.8M193.9 124.5h.1M193.9 124.9v1.5M193.9 126.7v.1M193.9 127.2v.7M193.9 128.9v3.1"/>
<path d="M193.9 136.7v.5M193.9 137.8v1M193.9 139v.1M193.9 139.3v1M194.8 126.2l1.2 .3-.3 .5zM194.8 126.2l2.1 1.2M195 125.6h.1M195.4 125.6h.8M197.2 125.6h7.4M207.2 123h.6M207.5 124l1.1-.6-.8 1zM208.1 123h.1"/>
<path d="M208.4 123h1.2M208.6 123.4l-1.2 .9M208.6 123.4l-1.1 .6 .2 .3M208.6 123.4l-.8 .9M209.1 120.2h.1M209.1 121.2v.6M209.1 122.1h.1M209.1 122.4v1.2M209.1 124h.1M209.1 124.3v.6M209.9 123h.1M210.3 123h1.1"/>
<path d="M210.4 121.7l.2 .3-1.1 .6zM210.5 121.8l-1 .8M211.7 123h.1M212 123h1.2M213.5 123h.1M213.8 123h1.2M215.3 123h.1M215.6 123h1.2M217.1 123h.1M217.4 123h1.2M218.9 123h.1M219.2 123h.6"/>
<path d="M242.5 139h7.4M244 139l.3 1.3h-.5zM244 139v30M254 135.2h.7M255 135.2h.1M255.3 135.2h1.2M255.9 123.2h.1M255.9 120.1v1.1M255.9 121.5h.1M255.9 121.8v1.1M255.9 123.5v1.1M255.9 124.9v.1"/>
<path d="M255.9 125.3v1.1M255.9 126.7h.1M255.9 127v1.1M255.9 128.4h.1M255.9 128.7v1.1M255.9 130.1v.1M255.9 130.4v1.2M255.9 131.8v.1M255.9 132.1v1.2M255.9 133.4v1M255.9 134.6v1.2M255.9 136.1v.1"/>
<path d="M255.9 136.5v.6M256.8 135.2h.1M257.1 135.2h28.9M257.6 135h.5M257.6 125.6h.5M257.6 123h.5M257.6 139h.5M257.6 131h.5M258.5 135h2M258.5 125.6h2M258.5 123h2M258.5 139h2"/>
<path d="M258.5 131h2M260.9 135h.1M260.9 125.6h.1M260.9 123h.1M260.9 139h.1M260.9 131h.1M261.3 135h2M261.3 125.6h2M261.3 123h2M261.3 139h2M261.3 131h2M263.7 135h.5"/>
<path d="M263.7 125.6h.5M263.7 123h.5M263.7 139h.5M263.7 131h.5M281.1 134h.5l-.3 1.2zM284.3 135.2l.3 1.3h-.5zM284.3 135.2v33.8M128.4 144.4h20.6M150 144.4h.7M151.1 144.4h.1M151.5 144.4h1.3M152.3 142.1v.7"/>
<path d="M152.3 143.2v.1M152.3 143.7v1.5M152.3 145.5v.1M152.3 146v.7M152.3 147.7v5.5M153.1 144.4h.1M153.4 144.4h1.1M154.8 144.4h.1M155.1 144.4h1.1M156.4 144.4h.1M156.8 144.4h1M158.1 144.4h.1"/>
<path d="M158.4 144.4h1.1M159.8 144.4h.1M160.1 144.4h1.1M161.4 144.4h.1M161.8 144.4h1M163.1 144.4h.1M163.4 144.4h1.1M164.8 144.4h.1M165.1 144.4h1.1M166.4 144.4h.1M166.7 140.3v.5M166.7 144.4h1.1"/>
<path d="M168.1 144.4h.1M168.4 144.4h1.1M169.8 144.4h.1M170 144.4h1.2M171.4 144.4h.1M171.7 144.4h1.1M173.1 140.4h.1M173.1 140.7v.9M173.1 141.9h.1M173.1 142.2v.5M173.1 144.4h.1M173.4 144.4h1.1"/>
<path d="M174.7 144.4h.1M175 144.4h1.1M175.9 155h8M176.4 144.4h.1M176.7 144.4h1.1M178.1 144.4h.1M178.4 144.4h1.1M179.5 140.3v.5M179.7 144.4h.1M180 144.4h1.1M181.4 144.4h.1M181.7 144.4h1.1"/>
<path d="M183 144.4h.1M183.4 144.4h1M184.2 155h.1M184.6 155h1.4M184.7 144.4h.1M185 144.4h1.1M185.2 152.9v.7M185.2 153.9v.1M185.2 154.3v1.4M185.2 156v.1M185.2 156.4v.7M185.2 158.1v10.9"/>
<path d="M186.3 155h.1M186.4 144.4h.1M186.7 155h.7M186.7 144.4h1.1M188 144.4h.1M188.4 144.4h1M189.7 144.4h.1M190 144.4h1.1M191.2 155h.7M191.4 144.4h.1M191.6 144.4h1.2M192.2 155h.1"/>
<path d="M192.6 155h1.4M193 144.4h.1M193.1 144.4h1.5M193.2 152.9v.7M193.2 153.9v.1M193.2 154.3v1.4M193.2 156v.1M193.2 156.4v.7M193.2 158.1v10.9M193.9 140.5v.1M193.9 140.8v1M193.9 142.1v.1"/>
<path d="M193.9 142.4v1M193.9 143.6v.1M193.9 143.9v1.3M193.9 145.5v.1M193.9 146v.7M194.3 155h.1M194.7 155h.7M195 144.4h.1M195.4 144.4h.8M242.5 159h7.4M243.8 157.7h.5l-.3 1.3zM244 159l.3 1.2h-.5z"/>
<path d="M250.9 146.2l1.3-.3v.5zM250.9 146.2h4M253.7 145.9l1.2 .3-1.2 .2zM257.6 144.4h.5M257.6 155h.5M258.5 144.4h2M258.5 155h2M260.9 144.4h.1M260.9 155h.1M261.3 144.4h2M261.3 155h2M263.7 144.4h.5"/>
<path d="M263.7 155h.5M130.3 169h9.6M139.9 169v.3zM139.9 169l.1 .5zM139.9 169l.1 .7zM139.9 169l.3 .8-.2-.1zM139.9 169l.4 .9zM139.9 169l.5 1.1zM139.9 169l.7 1.1h-.2zM139.9 169l.9 1.2-.2-.1zM139.9 169l1 1.2h-.1zM139.9 169l1.2 1.2h-.2z"/>
<path d="M139.9 169h1.2v1.2zM141.1 167.7l.2 .1 1 1.2zM141.1 167.7l1.2 1.3h-1.2zM141.3 167.8h.1l.9 1.2zM141.4 167.8l.2 .1 .7 1.1zM141.6 167.9l.7 1.1zM141.8 167.9l.1 .1 .4 1zM141.9 168l.4 1zM142 168.1l.3 .9zM142.2 168.3l.1 .7zM142.2 168.4l.1 .6zM142.3 168.7v.3z"/>
<path d="M145.5 165h4.8M150.8 165h.7M151.8 165h.1M152.2 165h1.4M152.9 162.9v.7M152.9 163.9v.1M152.9 164.3v1.4M152.9 166v.1M152.9 166.4v.7M152.9 167.7v5.1M153.9 165h.1M154.3 165h.7"/>
<path d="M158.8 165h.7M159.8 165h.1M160.2 165h1.4M160.9 162.9v.7M160.9 163.9v.1M160.9 164.3v1.4M160.9 166v.1M160.9 166.4v.7M160.9 167.7v5.1M161.9 165h.1M162.3 165h.7M222 169h17.8"/>
<path d="M237.9 167.7h.5l-.2 1.3zM242.5 169h7.4M243.8 167.7h.5l-.3 1.3zM249.6 165h.5M250.5 165h1.6M252.4 165h.1M252.7 165h2.4M255.4 165h.1M255.7 165h2.4M258.4 165h.1M258.7 165h2.4M261.4 165h.1"/>
<path d="M261.7 165h1.6M263.7 165h.5M263.9 169h22.1M284.1 167.7h.5l-.3 1.3z"/>
<circle cx="141.1" cy="169" r="1.25"/>
</g>
<g fill="#000">
<path d="M206.1 35.7l2.5-.5v1zM25.3 51.5h.5l-.2 1.2zM25.6 48.8l.2 1.2h-.5zM89.2 46.3l.4-.3 .4 1.2zM90.6 48.3l.9 .9-.5 .3zM106.6 49.8l.8 1.1-.5 .2zM116 43.6h.5l-.2 1.2zM116.3 40.8l.2 1.2h-.5zM120.2 51.5h.5l-.3 1.2zM120.4 44.8l.3 1.2h-.5zM250.9 44.4l1.3-.2v.4zM261.7 44.2l1.2 .2-1.2 .2z"/>
<path d="M33.4 69.3l1.2-.3v.6zM33.4 78.1l1.2-.2v.5zM42.1 69l1.2 .3-1.2 .3zM43.3 64.3l1.3-.3v.5zM62.1 64l1.2 .3-1.2 .2zM65.9 77.9l1.2 .2-1.2 .3zM67.1 78.1l1.3-.2v.5zM89.1 77.9l1.2 .2-1.2 .3zM101.3 72.1l1.3-.3v.5zM108 71.8l1.3 .3-1.3 .2zM141.1 74.7l1.2-.3v.5zM219.8 74.4l1.3 .3-1.3 .2z"/>
<path d="M250.9 77.1l1.3-.2v.5zM254.7 76.9l1.2 .2-1.2 .3zM238.2 93l.2 1.3h-.5zM151.1 116.2l1.1-.6-.8 1zM154.3 113.5l.3 .4-1.1 .6zM191.5 106.2l1.1-.6-.8 1zM194.7 103.5l.3 .4-1.1 .6zM199 110.4l1.1-.6-.8 1zM202.8 107.3l.3 .4-1.1 .6zM254.4 110.9l1 .9-1.2-.5zM256.5 112.4l1.1 .3-.2 .5zM281.3 112.1l.3 1.2h-.5z"/>
<path d="M150.5 127.1l1-.7-.7 1zM153.8 123.8l.3 .4-1.1 .7zM165 130.3l1.2 .6-1.3-.1zM167.2 131.2h1.3l-.1 .5zM169.2 138.5l.4 .4-1.1 .7zM176.6 131.2l1-.7-.7 1zM192 124.2l1 .9-1.3-.4zM194.8 126.2l1.2 .3-.3 .5zM207.5 124l1.1-.6-.8 1zM210.4 121.7l.2 .3-1.1 .6zM281.1 134h.5l-.3 1.2zM284.3 135.2l.3 1.3h-.5z"/>
<path d="M243.8 157.7h.5l-.3 1.3zM244 139l.3 1.3h-.5zM250.9 146.2l1.3-.3v.5zM253.7 145.9l1.2 .3-1.2 .2zM139.9 169v.3zM139.9 169l.1 .5zM139.9 169l.1 .7zM139.9 169l.3 .8-.2-.1zM139.9 169l.4 .9zM139.9 169l.5 1.1zM139.9 169l.7 1.1h-.2zM139.9 169l.9 1.2-.2-.1z"/>
<path d="M139.9 169l1 1.2h-.1zM139.9 169l1.2 1.2h-.2zM141.1 167.7l1.2 1.3h-1.2zM139.9 169h1.2v1.2zM142.3 168.7v.3zM142.2 168.4l.1 .6zM142.2 168.3l.1 .7zM142 168.1l.3 .9zM141.9 168l.4 1zM141.8 167.9l.1 .1 .4 1zM141.6 167.9l.7 1.1zM141.4 167.8l.2 .1 .7 1.1z"/>
<path d="M141.3 167.8h.1l.9 1.2zM141.1 167.7l.2 .1 1 1.2zM237.9 167.7h.5l-.2 1.3zM243.8 167.7h.5l-.3 1.3zM244 159l.3 1.2h-.5zM284.1 167.7h.5l-.3 1.3z"/>
</g>
<g fill="none" stroke="#808080" stroke-width=".14">
<path d="M34.7 40.8l-1.3 1.3M36.9 40.8l-3.5 3.6M39.2 40.8l-5.8 5.8M41.4 52.1l-.8 .6M41.4 49.8l-3 2.9M41.4 47.6l-5.3 5.1M41.4 45.3l-7.5 7.4M41.4 40.8l-8 8.1M43.6 40.8l-10.2 10.3M45.9 40.8l-4 3.9M48.2 40.8l-4 3.9M50.4 40.8l-4 3.9"/>
<path d="M52.6 40.8l-4 3.9M54.9 40.8l-4 3.9M57.1 40.8l-4 3.9M59.3 40.8l-3.9 3.9M61.6 40.8l-4 3.9M63.8 40.8l-3.9 3.9M66.1 40.8l-4 3.9M68.4 40.8l-4.1 3.9M70.6 40.8l-4 3.9M72.8 40.8l-4 3.9M75.1 40.8l-4 3.9M77.3 40.8l-4 3.9"/>
<path d="M79.5 40.8l-3.9 3.9M81.8 40.8l-4 3.9M84 40.8l-4 3.9M86.3 40.8l-4 3.9M88.6 40.8l-4.1 3.9M90.8 40.8l-4 3.9M93 40.8l-4 3.9M95.3 40.8l-4 3.9M97.5 40.8l-4 3.9M99.7 40.8l-3.9 3.9M102 40.8l-4 3.9M104.2 40.8l-4 3.9"/>
<path d="M106.5 40.8l-5.2 5.2M108.8 40.8l-7.5 7.4M109.3 51.4l-1.4 1.3M109.3 49.2l-3.6 3.5M109.3 46.9l-5.8 5.8M109.3 44.7l-8 8M109.3 42.5l-8 8"/>
</g>
<text font-size="5.3" fill="#0000a5" x="227.4" y="187.7">CANET MUSIC</text>
<text font-size="4.1" x="212.8" y="37">A</text>
<text font-size="3.5" fill="#262659" x="249.7" y="202.9">0120-01-01</text>
<g font-size="2.8">
<text x="17.9" y="4.8">8</text>
<text x="55" y="4.8">7</text>
<text x="92.1" y="4.8">6</text>
<text x="129.2" y="4.8">5</text>
<text x="166.3" y="4.8">4</text>
<text x="203.4" y="4.8">3</text>
<text x="240.5" y="4.8">2</text>
<text x="277.6" y="4.8">1</text>
<text x="3" y="18.5">F</text>
<text x="292.3" y="18.5">F</text>
<text x="61.5" y="30.2">SECCION A-A</text>
<text x="3" y="53.4">E</text>
<text x="292.2" y="53.4">E</text>
<text x="2.9" y="88.4">D</text>
<text x="292.1" y="88.4">D</text>
<text x="2.9" y="123.3">C</text>
<text x="292.1" y="123.3">C</text>
<text x="3" y="158.3">B</text>
<text x="292.2" y="158.3">B</text>
<text x="3" y="193.3">A</text>
<text x="292.2" y="193.3">A</text>
<text x="17.9" y="206.9">8</text>
<text x="55" y="206.9">7</text>
<text x="92.1" y="206.9">6</text>
<text x="129.2" y="206.9">5</text>
<text x="166.3" y="206.9">4</text>
<text x="203.4" y="206.9">3</text>
<text x="240.5" y="206.9">2</text>
<text x="277.6" y="206.9">1</text>
</g>
<g font-size="2.4" fill="#3f3f3f">
<text x="115.5" y="44.2" transform="rotate(-90 115.5 44.2)">20</text>
<text x="255.6" y="43.6">60</text>
<text x="24.8" y="52.2" transform="rotate(-90 24.8 52.2)">20</text>
<text x="119.6" y="50.2" transform="rotate(-90 119.6 50.2)">40</text>
<text x="51.3" y="63.5">100</text>
<text x="37" y="68.5">50</text>
<text x="104" y="71.3">40</text>
<text x="48.2" y="77.4">169</text>
<text x="76.7" y="77.4">116</text>
<text x="179" y="73.9">400</text>
<text x="252" y="76.3">25</text>
<text x="125.8" y="93.9">380</text>
<text x="186.1" y="90.5" transform="rotate(-90 186.1 90.5)">221</text>
<text x="194.1" y="91.4" transform="rotate(-90 194.1 91.4)">261</text>
<text x="209.9" y="91.5" transform="rotate(-90 209.9 91.5)">340</text>
<text x="81.8" y="98.5">MARCO DE PERFIL CUADRADO DE 40 MM</text>
<text x="81.8" y="101.2">DIMENSIONES EXTERIORES 400 X 380</text>
<text x="153.8" y="99" transform="rotate(-90 153.8 99)">59</text>
<text x="161.8" y="99" transform="rotate(-90 161.8 99)">99</text>
<text x="216.2" y="105.9">320</text>
<text x="203.8" y="109.9">300</text>
<text x="141.1" y="115.9">270</text>
<text x="209.9" y="114.5" transform="rotate(-90 209.9 114.5)">340</text>
<text x="167.6" y="122.1" transform="rotate(-90 167.6 122.1)">128</text>
<text x="173.9" y="123.6" transform="rotate(-90 173.9 123.6)">160</text>
<text x="180.4" y="122.1" transform="rotate(-90 180.4 122.1)">192</text>
<text x="201.9" y="124.6" transform="rotate(-90 201.9 124.6)">300</text>
<text x="280.5" y="125.7" transform="rotate(-90 280.5 125.7)">116</text>
<text x="123.9" y="126.5">217</text>
<text x="186.5" y="131.9">190</text>
<text x="205" y="126.5">217</text>
<text x="184.1" y="135.9">170</text>
<text x="194.7" y="136.4" transform="rotate(-90 194.7 136.4)">264</text>
<text x="237.4" y="133.1" transform="rotate(-90 237.4 133.1)">380</text>
<text x="186.5" y="139.9">150</text>
<text x="123.9" y="145.3">123</text>
<text x="251.5" y="145.4">20</text>
<text x="172.8" y="155.9">70</text>
<text x="243.2" y="151" transform="rotate(-90 243.2 151)">100</text>
<text x="283.5" y="154.1" transform="rotate(-90 283.5 154.1)">169</text>
<text x="153.2" y="156.4" transform="rotate(-90 153.2 156.4)">56</text>
<text x="142.4" y="165.9">20</text>
<text x="243.2" y="165.4" transform="rotate(-90 243.2 165.4)">50</text>
<text x="128.6" y="169.8">0</text>
<text x="186.1" y="173.5" transform="rotate(-90 186.1 173.5)">221</text>
<text x="194.1" y="173.5" transform="rotate(-90 194.1 173.5)">261</text>
<text x="153.8" y="175.9" transform="rotate(-90 153.8 175.9)">59</text>
<text x="161.8" y="175.9" transform="rotate(-90 161.8 175.9)">99</text>
</g>
<g font-size="2.3" fill="#3f3f3f">
<text x="94.5" y="52.5" transform="rotate(60 94.5 52.5)">⌀6</text>
<text x="194.7" y="102.4" transform="rotate(-40 194.7 102.4)">⌀8,5</text>
<text x="202.9" y="106" transform="rotate(-40 202.9 106)">⌀12</text>
<text x="248.9" y="106.6" transform="rotate(30 248.9 106.6)">⌀6</text>
<text x="153.3" y="113.2" transform="rotate(-40 153.3 113.2)">⌀8,5</text>
<text x="211.1" y="119.9" transform="rotate(-39 211.1 119.9)">⌀6</text>
<text x="187.1" y="120.3" transform="rotate(30 187.1 120.3)">⌀10,5</text>
<text x="144.9" y="131.4" transform="rotate(-45 144.9 131.4)">⌀10,5</text>
<text x="159.7" y="127.9" transform="rotate(15 159.7 127.9)">⌀5,5</text>
<text x="157.4" y="149.1" transform="rotate(-45 157.4 149.1)">⌀64,4</text>
</g>
<g font-size="1.4" fill="#262659">
<text x="210.8" y="179.3">1x</text>
<text x="232.3" y="179.3">BASTIDOR BASE</text>
<text x="260.9" y="179.3">MADERA</text>
<text x="242.7" y="199.4">NUMERO DE PLANO</text>
<text x="275.1" y="199.6">SECCION</text>
<text x="212.5" y="204">1</text>
<text x="214.6" y="204">13</text>
</g>
<g font-size="1" fill="#262659">
<text x="209.2" y="181.7">CANTIDAD</text>
<text x="234" y="181.7">DENOMINACION</text>
<text x="261.3" y="181.7">MATERIAL</text>
<text x="279.6" y="181.7">DIMENSIONES</text>
<text x="209.9" y="190.8">DIBUJADO</text>
<text x="222.3" y="190.8">FECHA</text>
<text x="233.6" y="190.8">ESCALA</text>
<text x="208.2" y="195">COMPROBADO</text>
<text x="210.3" y="192.6">MIQUEL</text>
<text x="221.7" y="192.5">18/03/2020</text>
<text x="222.5" y="195">FECHA</text>
<text x="232.1" y="197.1">SUSTITUYE A:</text>
<text x="207.2" y="199.4">NUMERO REVISION</text>
<text x="208.5" y="203.9">HOJA</text>
<text x="222.3" y="199.4">FECHA</text>
<text x="231.8" y="201.5">SUSTITUIDO POR:</text>
</g>
</svg>
